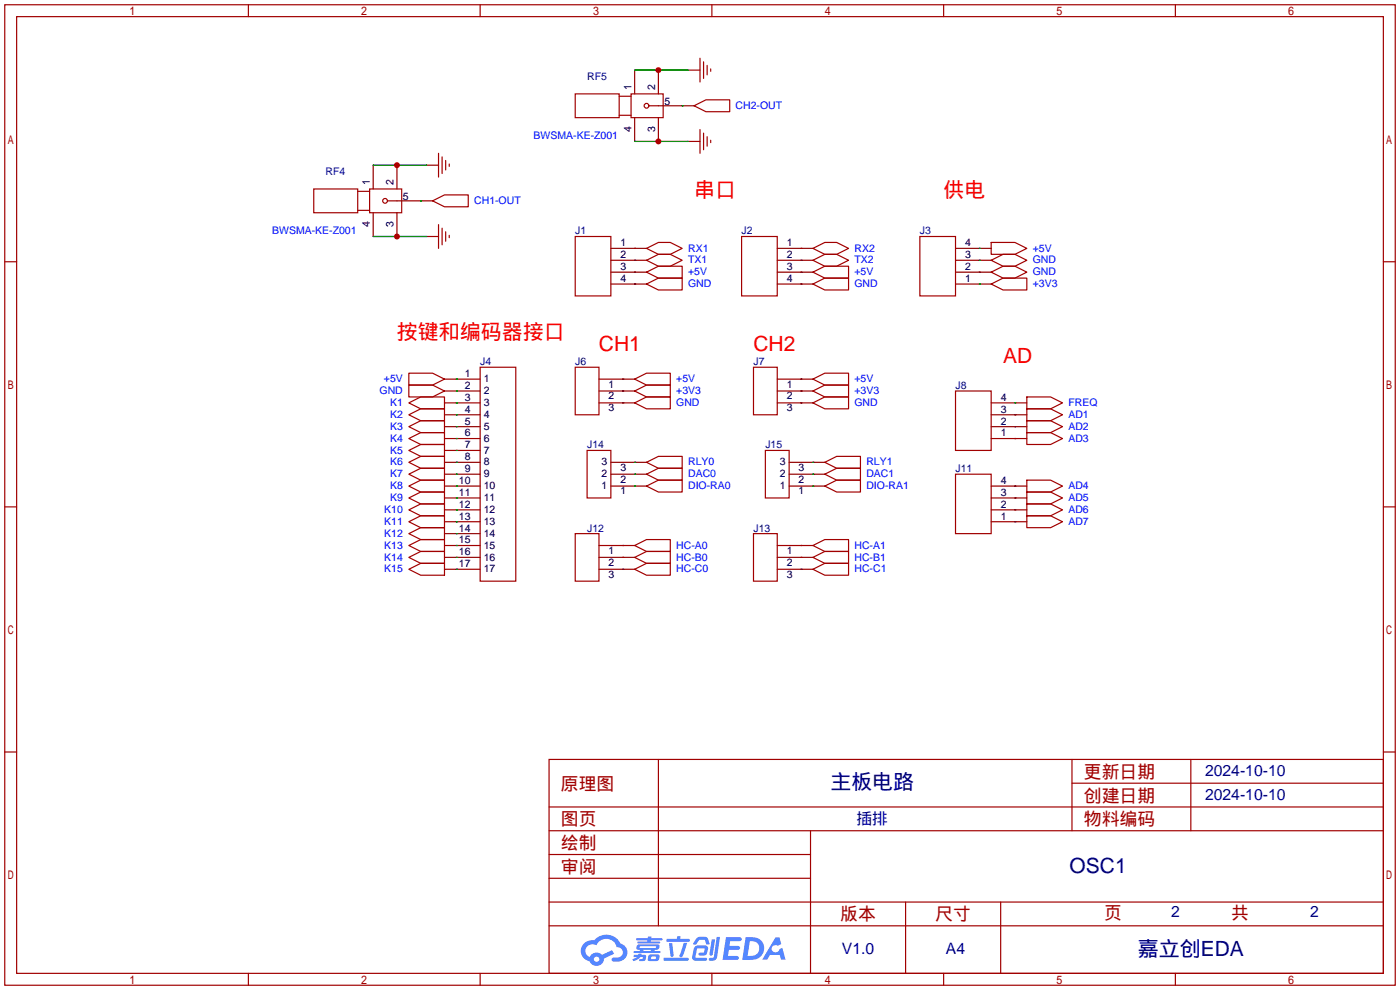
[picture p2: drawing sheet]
<svg xmlns="http://www.w3.org/2000/svg" width="299mm" height="212mm" viewBox="0 0 299 212" stroke-linecap="round" stroke-linejoin="round" font-family="sans-serif">
<g fill="none" stroke="#a10000" stroke-width=".25">
<path d="M1 1h297.2v209.6h-297.2zM3.6 3.6h292.1v204.4h-292.1zM53.1 1v2.6M102.6 1v2.6M152.1 1v2.6M201.7 1v2.6M251.2 1v2.6M1 55.9h2.6M295.7 55.9h2.5M1 108.3h2.6M295.7 108.3h2.5M1 160.7h2.6"/>
<path d="M117.3 162.3h178.4v45.7h-178.4zM117.3 177.5h178.4M117.3 172.5h178.4M140.7 162.3v35.6M173.2 177.5v30.5M229.1 162.3v15.2M229.1 167.4h66.6M254.5 162.3v15.2M295.7 160.7h2.5M117.3 182.6h55.9M117.3 197.9h178.4M117.3 192.8h178.4"/>
<path d="M117.3 187.7h55.9M193.5 192.8v15.2M213.9 192.8v15.2M53.1 208v2.6M102.6 208v2.6M152.1 208v2.6M201.7 208v2.6M251.2 208v2.6"/>
</g>
<g fill="#5487ff">
<path d="M155.2 200.3h2.6a.48 .48 0 0 1 .7 .4 .48 .48 0 0 1-.6 .4h-1.8l-.2 1.1h1.9a.43 .43 0 0 1 .4 .4 .43 .43 0 0 1-.5 .4h-1.9l-.2 1.3h1.7a.45 .45 0 0 1 .5 .2 .45 .45 0 0 1-.1 .6h-3.3z"/>
<path d="M165.7 200.3h.9l.4 1.5-.8 .3a.84 .84 0 0 0-1.2 .3 .84 .84 0 0 0 .4 1.1 .84 .84 0 0 0 1.1-.4l.1-.2 .6-.3 .7 2.5h-1l-.2-1h-2.1l-.6 1h-1.1z"/>
<path d="M152.1 200.8h.7l-.5 3.1a.36 .36 0 0 1-.3 .3 .36 .36 0 0 1-.4-.3z"/>
<path d="M153.2 200.2h.7l-.6 4.3a1.13 1.13 0 0 1-1.8 .6l.2-.4h.7l.2-.2z"/>
<path d="M148.9 200.6l.6-.4h1a.77 .77 0 0 1 .9 .5l.3 1-.2 .2h-.5l-.3-.9-.2-.2-1 .1-.7 1-.6-.1-.1-.2z"/>
<path d="M148.4 202.4l.6-.3h1.7a.81 .81 0 0 1 .7 .5 .81 .81 0 0 1-.2 .8 .81 .81 0 0 1-.9 .8h-.7a.32 .32 0 0 1-.3-.3 .32 .32 0 0 1 .4-.3h.7l.2-.9-1.6 .1-.4 1.8 2.2 .1a.32 .32 0 0 1 .3 .4 .32 .32 0 0 1-.4 .2h-2.2l-.5-.3-.1-.5z"/>
<path d="M141.9 204.7h5a.33 .33 0 0 1 .3 .3 .33 .33 0 0 1-.3 .3h-4.9l-.2-.1z"/>
<path d="M146.1 201.5h.8l-.7 2a.98 .98 0 0 1-.7 1.1l-.3-.3z"/>
<path d="M143 201.6h.7l.3 2.5a.34 .34 0 0 1-.3 .4 .34 .34 0 0 1-.4-.3z"/>
<path d="M142.5 200.7h2.1l.3-.6h.6l-.1 .6h1.7a.32 .32 0 0 1 .4 .3 .32 .32 0 0 1-.4 .3h-4.5l-.2-.2z"/>
<path d="M135.5 204.1h.9l.1-.3h.6v.3h.8a.82 .82 0 0 1-.5 1.3h-.8v-.4l.7-.1 .1-.3a.68 .68 0 0 0-1 .4l-1.1 .4-.1-.4 .9-.5h-.7z"/>
<path d="M136 200.5h2.4l.1-.3h.7v.3h2.2l.2 .3-.2 .2h-2.3v.2h1.8l.2 .3-.2 .1h-4.5l-.1-.4h2l.1-.2h-2.3l-.1-.2z"/>
<path d="M159.4 200.3l-.8 4.9h1.7a2.5 2.5 0 0 0 3-2.5 2.5 2.5 0 0 0-3.1-2.4zM160.3 201.1a1.61 1.61 0 0 1 2 1.5 1.61 1.61 0 0 1-1.8 1.7h-.7z"/>
<path d="M136.2 202a.55 .55 0 0 0-.2 .8 .55 .55 0 0 0 .7 .2l.1 .3h-1.3v.3l5.4 .1 .3-.2-.2-.2h-1.2l.2-.3a.7 .7 0 0 0 .8-.3 .7 .7 0 0 0 0-.8l-4.2-.1zM136.8 202.3l3.3-.1 .1 .1-.2 .3h-3.2zM137.5 203h1.7l-.2 .3h-1.4z"/>
<path d="M138.6 204.2a1.05 1.05 0 0 0 0 1.2 2.91 2.91 0 0 0 2.2-.2 .98 .98 0 0 0 0-1.2h-1.6zM139.2 204.5l.9-.1 .1 .4-.2 .2-.8-.1z"/>
<path d="M124.9 201.6a2.23 2.23 0 0 0-.7 2.3 2.23 2.23 0 0 0 1.8 1.6 1.58 1.58 0 0 0 1.8 .9 1.58 1.58 0 0 0 1.3-1.5l2.2-1.1-.5-.7-2.1 1a1.65 1.65 0 0 0-2.7 .4 1.45 1.45 0 0 1-.8-1.9 1.45 1.45 0 0 1 2-.7l.3 .1a2.3 2.3 0 0 1 2.3-1.3 2.3 2.3 0 0 1 2 1.7 1.12 1.12 0 0 1 1.3 1 1.12 1.12 0 0 1-1.1 1.2h-.7a.45 .45 0 0 0-.6 .4 .45 .45 0 0 0 .5 .5 2.21 2.21 0 0 0 2.2-.5 2.21 2.21 0 0 0 .5-2.3 2.13 2.13 0 0 0-1.3-1.1 3.3 3.3 0 0 0-5.6-.7l-1.1 .1zM127 205a.57 .57 0 0 1 1.1 0 .57 .57 0 0 1-1.1 0z"/>
</g>
<g fill="none" stroke="#008700" stroke-width=".25">
<path d="M135.6 15h11.5M79.8 35.3h11.4M135.6 30.2h11.5M145.8 22.6h.1M79.8 50.5h11.4M89.9 42.9h.1M135.6 53.1h.1M135.6 55.6h.1M135.6 58.2h.1M171.2 53.1h.1M171.2 55.6h.1M171.2 58.2h.1"/>
<path d="M209.3 58.2h.1M209.3 53.1h.1M209.3 55.6h.1M135.6 60.7h.1M171.2 60.7h.1M209.3 60.7h.1M97.5 98.8h.1M97.5 96.3h.1M97.5 93.7h.1M97.5 91.2h.1M97.5 88.6h.1M97.5 86.1h.1"/>
<path d="M97.5 81h.1M97.5 83.6h.1M133.1 81h.1M133.1 83.6h.1M133.1 86.1h.1M135.6 98.8h.1M171.2 81h.1M171.2 83.6h.1M171.2 86.1h.1M173.7 98.8h.1M216.9 93.7h.1M216.9 91.2h.1"/>
<path d="M216.9 88.6h.1M216.9 86.1h.1M97.5 119.1h.1M97.5 116.6h.1M97.5 114h.1M97.5 111.5h.1M97.5 109h.1M97.5 103.9h.1M97.5 106.4h.1M97.5 101.3h.1M133.1 116.6h.1M133.1 119.1h.1"/>
<path d="M135.6 101.3h.1M135.6 103.9h.1M171.2 116.6h.1M171.2 119.1h.1M173.7 103.9h.1M173.7 101.3h.1M216.9 111.5h.1M216.9 109h.1M216.9 106.4h.1M216.9 103.9h.1M97.5 121.7h.1M133.1 121.7h.1"/>
<path d="M171.2 121.7h.1"/>
</g>
<g fill="none" stroke="#a10000" stroke-width=".25">
<path d="M149.6 12.4v5.1M150.4 13.2v3.6M151.1 14v2M151.9 14.7v.5M93.7 32.8v5M94.5 33.5v3.6M95.2 34.3v2M96 35.1v.5M122.9 20.1h9.4v5h-9.4zM132.3 20.6h2.6M132.3 24.6h2.6M134.9 20.1h6.8v5h-6.8z"/>
<path d="M138.7 22.6h2M148.3 22.6l2.6-1.3h5.1v2.6h-5.1zM149.6 27.7v5.1M150.4 28.4v3.6M151.1 29.2v2M151.9 30v.5M67.1 40.4h9.4v5.1h-9.4zM76.5 40.9h2.5M76.5 45h2.5M79 40.4h6.9v5.1h-6.9zM82.8 42.9h2M92.5 42.9l2.5-1.2h5.1v2.5h-5.1z"/>
<path d="M93.7 48v5.1M94.5 48.8v3.5M95.2 49.5v2.1M96 50.3v.5M122.9 50.5h7.7v12.7h-7.7zM138.2 55.6l2.5-1.2h2.6l2.5 1.2-2.5 1.3h-2.6zM138.2 53.1l2.5-1.3h2.6l2.5 1.3-2.5 1.3h-2.6zM138.2 58.2l2.5-1.3h5.1v2.5h-5.1zM158.5 50.5h7.6v12.7h-7.6zM173.7 55.6l2.6-1.2h2.5l2.6 1.2-2.6 1.3h-2.5zM173.7 53.1l2.6-1.3h2.5l2.6 1.3-2.6 1.3h-2.5zM173.7 58.2l2.6-1.3h5.1v2.5h-5.1z"/>
<path d="M196.6 50.5h7.6v12.7h-7.6zM211.8 58.2l2.6-1.3h2.5l2.6 1.3-2.6 1.2h-2.5zM211.8 51.8h5.1l2.6 1.3-2.6 1.3h-5.1zM211.8 55.6l2.6-1.2h2.5l2.6 1.2-2.6 1.3h-2.5zM87.4 79.8h5.1l2.5 1.2-2.5 1.3h-5.1zM102.6 78.5h7.6v45.7h-7.6zM122.9 78.5h5.1v10.1h-5.1zM138.2 60.7l2.5-1.3h5.1v2.6h-5.1zM161 78.5h5.1v10.1h-5.1zM173.7 60.7l2.6-1.3h5.1v2.6h-5.1zM211.8 60.7l2.6-1.3h5.1v2.6h-5.1zM87.4 98.8l2.5-1.3h5.1v2.6h-5.1z"/>
<path d="M87.4 96.3l2.5-1.3h5.1v2.5h-5.1zM87.4 93.7l2.5-1.2h5.1v2.5h-5.1zM87.4 91.2l2.5-1.3h5.1v2.6h-5.1zM87.4 88.6l2.5-1.2h5.1v2.5h-5.1zM87.4 86.1l2.5-1.3h5.1v2.6h-5.1zM87.4 82.3h5.1l2.5 1.3-2.5 1.2h-5.1zM125.5 96.3h5.1v10.1h-5.1zM135.6 81l2.6-1.2h5.1v2.5h-5.1zM135.6 83.6l2.6-1.3h5.1v2.5h-5.1zM135.6 86.1l2.6-1.3h5.1v2.6h-5.1zM138.2 98.8l2.5-1.3h5.1v2.6h-5.1zM163.6 96.3h5.1v10.1h-5.1z"/>
<path d="M173.7 81l2.6-1.2h5.1v2.5h-5.1zM173.7 83.6l2.6-1.3h5.1v2.5h-5.1zM173.7 86.1l2.6-1.3h5.1v2.6h-5.1zM176.3 98.8l2.5-1.3h5.1v2.6h-5.1zM204.2 83.6h7.6v12.7h-7.6zM219.5 92.5h5l2.6 1.2-2.6 1.3h-5zM219.5 89.9h5l2.6 1.3-2.6 1.3h-5zM219.5 87.4h5l2.6 1.2-2.6 1.3h-5zM219.5 84.8h5l2.6 1.3-2.6 1.3h-5zM87.4 119.1l2.5-1.2h5.1v2.5h-5.1zM87.4 116.6l2.5-1.3h5.1v2.6h-5.1zM87.4 114l2.5-1.2h5.1v2.5h-5.1z"/>
<path d="M87.4 111.5l2.5-1.3h5.1v2.6h-5.1zM87.4 109l2.5-1.3h5.1v2.5h-5.1zM87.4 103.9l2.5-1.3h5.1v2.6h-5.1zM87.4 106.4l2.5-1.2h5.1v2.5h-5.1zM87.4 101.3l2.5-1.2h5.1v2.5h-5.1zM122.9 114h5.1v10.2h-5.1zM135.6 116.6l2.6-1.3h5.1v2.6h-5.1zM135.6 119.1l2.6-1.2h5.1v2.5h-5.1zM138.2 101.3l2.5-1.2h5.1v2.5h-5.1zM138.2 103.9l2.5-1.3h5.1v2.6h-5.1zM161 114h5.1v10.2h-5.1zM173.7 116.6l2.6-1.3h5.1v2.6h-5.1z"/>
<path d="M173.7 119.1l2.6-1.2h5.1v2.5h-5.1zM176.3 103.9l2.5-1.3h5.1v2.6h-5.1zM176.3 101.3l2.5-1.2h5.1v2.5h-5.1zM204.2 101.3h7.6v12.7h-7.6zM219.5 110.2h5l2.6 1.3-2.6 1.3h-5zM219.5 107.7h5l2.6 1.3-2.6 1.2h-5zM219.5 105.2h5l2.6 1.2-2.6 1.3h-5zM219.5 102.6h5l2.6 1.3-2.6 1.3h-5zM87.4 121.7l2.5-1.3h5.1v2.5h-5.1zM135.6 121.7l2.6-1.3h5.1v2.5h-5.1zM173.7 121.7l2.6-1.3h5.1v2.5h-5.1z"/>
<circle cx="138.2" cy="22.6" r=".51"/>
<circle cx="82.3" cy="42.9" r=".51"/>
</g>
<g fill="none" stroke="#870000" stroke-width=".25">
<path d="M135.6 15v5.1M140.7 15v5.1M147.1 15h2.5M79.8 35.3v5.1M84.8 35.3v5.1M91.2 35.3h2.5M135.6 25.1v5.1M140.7 22.6h7.6M140.7 25.1v5.1M147.1 30.2h2.5M79.8 45.5v5M84.8 42.9h7.7"/>
<path d="M84.8 45.5v5M91.2 50.5h2.5M130.6 53.1h7.6M130.6 55.6h7.6M130.6 58.2h7.6M166.1 53.1h7.6M166.1 55.6h7.6M166.1 58.2h7.6M204.2 53.1h7.6M204.2 55.6h7.6M204.2 58.2h7.6M130.6 60.7h7.6"/>
<path d="M166.1 60.7h7.6M204.2 60.7h7.6M95 93.7h7.6M95 91.2h7.6M95 88.6h7.6M95 86.1h7.6M95 98.8h7.6M95 81h7.6M95 83.6h7.6M95 96.3h7.6M128 86.1h7.6M128 81h7.6"/>
<path d="M128 83.6h7.6M130.6 98.8h7.6M166.1 86.1h7.6M166.1 81h7.6M166.1 83.6h7.6M168.7 98.8h7.6M211.8 93.7h7.7M211.8 91.2h7.7M211.8 88.6h7.7M211.8 86.1h7.7M95 111.5h7.6M95 109h7.6"/>
<path d="M95 106.4h7.6M95 103.9h7.6M95 116.6h7.6M95 119.1h7.6M95 101.3h7.6M95 114h7.6M128 116.6h7.6M128 119.1h7.6M130.6 103.9h7.6M130.6 101.3h7.6M166.1 116.6h7.6M166.1 119.1h7.6"/>
<path d="M168.7 103.9h7.6M168.7 101.3h7.6M211.8 111.5h7.7M211.8 109h7.7M211.8 106.4h7.7M211.8 103.9h7.7M95 121.7h7.6M128 121.7h7.6M166.1 121.7h7.6"/>
</g>
<g fill="#c00">
<circle cx="84.8" cy="35.3" r=".63"/>
<circle cx="84.8" cy="50.5" r=".63"/>
<circle cx="140.7" cy="15" r=".63"/>
<circle cx="140.7" cy="30.2" r=".63"/>
</g>
<g font-size="4.5" fill="#f00">
<text x="148.3" y="42">串口</text>
<text x="201.7" y="42">供电</text>
<text x="84.8" y="72.5">按键和编码器接口</text>
<text x="128" y="75">CH1</text>
<text x="161" y="75">CH2</text>
<text x="214.4" y="77.6">AD</text>
</g>
<g font-size="4.5" fill="#000080">
<text x="177.5" y="168.7">主板电路</text>
<text x="228.6" y="186.5">OSC1</text>
<text x="243.2" y="204.3">嘉立创EDA</text>
</g>
<g font-size="3.8" fill="#a00000">
<text x="231.6" y="166.2">更新日期</text>
<text x="119.9" y="168.8">原理图</text>
<text x="231.6" y="171.3">创建日期</text>
<text x="119.9" y="176.4">图页</text>
<text x="231.6" y="176.4">物料编码</text>
<text x="119.9" y="181.5">绘制</text>
<text x="119.9" y="186.6">审阅</text>
<text x="179.6" y="196.7">版本</text>
<text x="199.9" y="196.7">尺寸</text>
<text x="236" y="196.5">页</text>
<text x="263.1" y="196.5">共</text>
</g>
<g font-size="3.4" fill="#000080">
<text x="257.6" y="165.9">2024-10-10</text>
<text x="257.6" y="170.9">2024-10-10</text>
<text x="183.1" y="176">插排</text>
<text x="250.3" y="196.1">2</text>
<text x="280" y="196.1">2</text>
<text x="179.9" y="204">V1.0</text>
<text x="202.2" y="204">A4</text>
</g>
<g font-size="2.2" fill="#000080">
<text x="125.5" y="17.1">RF5</text>
<text x="69.6" y="37.4">RF4</text>
<text x="122.9" y="50.1">J1</text>
<text x="158.5" y="50.1">J2</text>
<text x="196.6" y="50.1">J3</text>
<text x="102.6" y="78">J4</text>
<text x="122.9" y="78">J6</text>
<text x="161" y="78">J7</text>
<text x="204.2" y="83.1">J8</text>
<text x="125.5" y="95.8">J14</text>
<text x="163.6" y="95.8">J15</text>
<text x="204.2" y="100.9">J11</text>
<text x="125.5" y="113.6">J12</text>
<text x="161" y="113.6">J13</text>
</g>
<g font-size="2.2">
<text x="134.9" y="19.3" transform="rotate(-90 134.9 19.3)">1</text>
<text x="140" y="19.3" transform="rotate(-90 140 19.3)">2</text>
<text x="142" y="22.4">5</text>
<text x="134.9" y="28.1" transform="rotate(-90 134.9 28.1)">4</text>
<text x="140" y="28.1" transform="rotate(-90 140 28.1)">3</text>
<text x="79.1" y="39.6" transform="rotate(-90 79.1 39.6)">1</text>
<text x="84.1" y="39.6" transform="rotate(-90 84.1 39.6)">2</text>
<text x="86.1" y="42.7">5</text>
<text x="79.1" y="48.5" transform="rotate(-90 79.1 48.5)">4</text>
<text x="84.1" y="48.5" transform="rotate(-90 84.1 48.5)">3</text>
<text x="132.6" y="52.6">1</text>
<text x="168.1" y="52.6">1</text>
<text x="206.2" y="52.6">4</text>
<text x="132.6" y="55.2">2</text>
<text x="132.6" y="57.7">3</text>
<text x="168.1" y="55.2">2</text>
<text x="168.1" y="57.7">3</text>
<text x="206.2" y="55.2">3</text>
<text x="206.2" y="57.7">2</text>
<text x="132.6" y="60.3">4</text>
<text x="168.1" y="60.3">4</text>
<text x="206.2" y="60.3">1</text>
<text x="99.3" y="80.6">1</text>
<text x="99.3" y="83.1">2</text>
<text x="103.4" y="81.7">1</text>
<text x="130" y="82.8">1</text>
<text x="168.1" y="82.8">1</text>
<text x="99.3" y="85.7">3</text>
<text x="99.3" y="88.2">4</text>
<text x="103.4" y="84.2">2</text>
<text x="103.4" y="86.8">3</text>
<text x="103.4" y="89.3">4</text>
<text x="130" y="87.9">3</text>
<text x="130" y="85.4">2</text>
<text x="168.1" y="87.9">3</text>
<text x="168.1" y="85.4">2</text>
<text x="213.9" y="85.7">4</text>
<text x="213.9" y="88.2">3</text>
<text x="99.3" y="90.7">5</text>
<text x="99.3" y="93.3">6</text>
<text x="99.3" y="95.8">7</text>
<text x="103.4" y="91.9">5</text>
<text x="103.4" y="94.4">6</text>
<text x="213.9" y="90.7">2</text>
<text x="213.9" y="93.3">1</text>
<text x="99.3" y="98.4">8</text>
<text x="99.3" y="100.9">9</text>
<text x="103.4" y="96.9">7</text>
<text x="103.4" y="99.5">8</text>
<text x="128.5" y="99.5">3</text>
<text x="132.6" y="100.6">3</text>
<text x="166.6" y="99.5">3</text>
<text x="170.7" y="100.6">3</text>
<text x="98.1" y="103.4">10</text>
<text x="98.1" y="106">11</text>
<text x="103.4" y="102">9</text>
<text x="103.4" y="104.6">10</text>
<text x="103.4" y="107.1">11</text>
<text x="128.5" y="104.6">1</text>
<text x="128.5" y="102">2</text>
<text x="132.6" y="105.7">1</text>
<text x="132.6" y="103.1">2</text>
<text x="166.6" y="104.6">1</text>
<text x="166.6" y="102">2</text>
<text x="170.7" y="105.7">1</text>
<text x="170.7" y="103.1">2</text>
<text x="213.9" y="103.4">4</text>
<text x="213.9" y="106">3</text>
<text x="98.1" y="108.5">12</text>
<text x="98.1" y="111.1">13</text>
<text x="98.1" y="113.6">14</text>
<text x="103.4" y="109.6">12</text>
<text x="103.4" y="112.2">13</text>
<text x="213.9" y="108.5">2</text>
<text x="213.9" y="111.1">1</text>
<text x="98.1" y="116.1">15</text>
<text x="98.1" y="118.7">16</text>
<text x="103.4" y="114.7">14</text>
<text x="103.4" y="117.3">15</text>
<text x="103.4" y="119.8">16</text>
<text x="130" y="118.4">1</text>
<text x="168.1" y="118.4">1</text>
<text x="98.1" y="121.2">17</text>
<text x="103.4" y="122.3">17</text>
<text x="130" y="123.5">3</text>
<text x="130" y="120.9">2</text>
<text x="168.1" y="123.5">3</text>
<text x="168.1" y="120.9">2</text>
</g>
<g font-size="2.2" fill="#00f">
<text x="157.2" y="23.3">CH2-OUT</text>
<text x="114" y="29.8">BWSMA-KE-Z001</text>
<text x="101.3" y="43.6">CH1-OUT</text>
<text x="58.2" y="50.1">BWSMA-KE-Z001</text>
<text x="147.1" y="53.8">RX1</text>
<text x="182.6" y="53.8">RX2</text>
<text x="220.7" y="53.8">+5V</text>
<text x="147.1" y="56.3">TX1</text>
<text x="147.1" y="58.8">+5V</text>
<text x="182.6" y="56.3">TX2</text>
<text x="182.6" y="58.8">+5V</text>
<text x="220.7" y="58.8">GND</text>
<text x="220.7" y="56.3">GND</text>
<text x="147.1" y="61.4">GND</text>
<text x="182.6" y="61.4">GND</text>
<text x="220.7" y="61.4">+3V3</text>
<text x="82.1" y="81.7">+5V</text>
<text x="144.5" y="81.7">+5V</text>
<text x="182.6" y="81.7">+5V</text>
<text x="81.1" y="84.2">GND</text>
<text x="83.4" y="89.3">K2</text>
<text x="83.4" y="86.8">K1</text>
<text x="144.5" y="84.2">+3V3</text>
<text x="144.5" y="86.8">GND</text>
<text x="182.6" y="84.2">+3V3</text>
<text x="182.6" y="86.8">GND</text>
<text x="228.3" y="89.3">AD1</text>
<text x="228.3" y="86.8">FREQ</text>
<text x="83.4" y="94.4">K4</text>
<text x="83.4" y="91.9">K3</text>
<text x="228.3" y="94.4">AD3</text>
<text x="228.3" y="91.9">AD2</text>
<text x="83.4" y="99.5">K6</text>
<text x="83.4" y="96.9">K5</text>
<text x="147.1" y="99.5">RLY0</text>
<text x="185.2" y="99.5">RLY1</text>
<text x="83.4" y="104.6">K8</text>
<text x="83.4" y="107.1">K9</text>
<text x="83.4" y="102">K7</text>
<text x="147.1" y="102">DAC0</text>
<text x="147.1" y="104.6">DIO-RA0</text>
<text x="185.2" y="104.6">DIO-RA1</text>
<text x="185.2" y="102">DAC1</text>
<text x="228.3" y="107.1">AD5</text>
<text x="228.3" y="104.6">AD4</text>
<text x="82.1" y="112.2">K11</text>
<text x="82.1" y="109.6">K10</text>
<text x="228.3" y="112.2">AD7</text>
<text x="228.3" y="109.6">AD6</text>
<text x="82.1" y="119.8">K14</text>
<text x="82.1" y="117.3">K13</text>
<text x="82.1" y="114.7">K12</text>
<text x="144.5" y="117.3">HC-A0</text>
<text x="144.5" y="119.8">HC-B0</text>
<text x="182.6" y="117.3">HC-A1</text>
<text x="182.6" y="119.8">HC-B1</text>
<text x="82.1" y="122.3">K15</text>
<text x="144.5" y="122.3">HC-C0</text>
<text x="182.6" y="122.3">HC-C1</text>
</g>
</svg>
